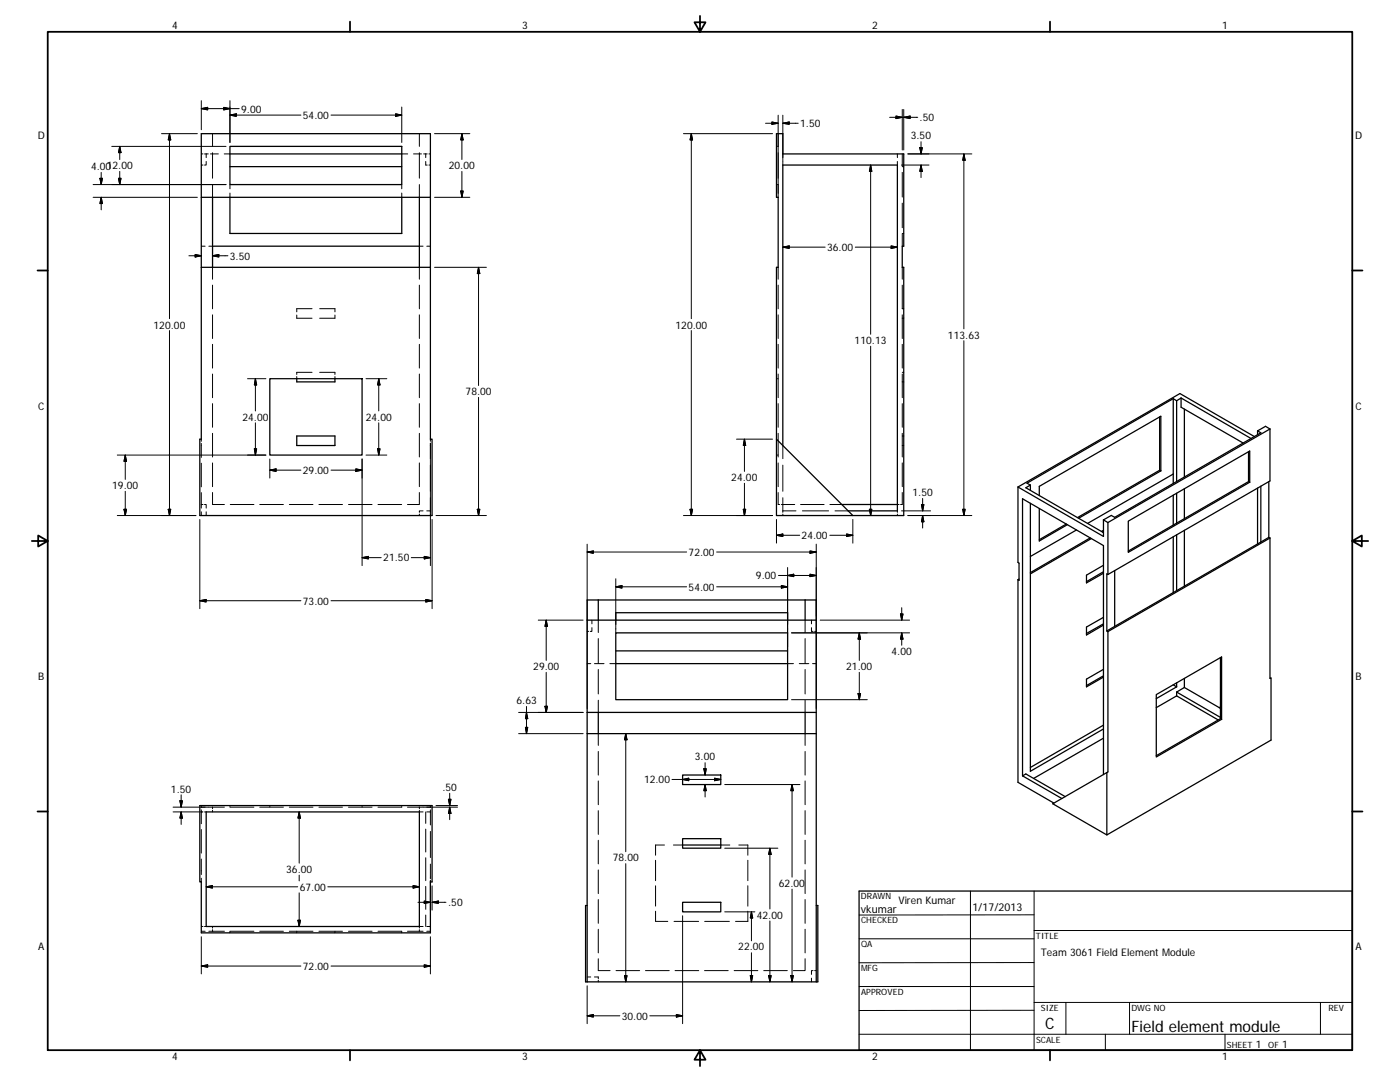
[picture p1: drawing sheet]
<svg xmlns="http://www.w3.org/2000/svg" width="279mm" height="216mm" viewBox="0 0 279 216" stroke-linecap="round" stroke-linejoin="round" font-family="sans-serif">
<g fill="none" stroke="#000" stroke-width=".2">
<path d="M18.6 39.4h20.8M18.6 36.8h26.5M19.9 35.6h.5l-.2 1.2zM20.2 34.4v2.4M20.2 39.4l.2 1.2h-.5zM20.2 39.4v2.5M22.3 29.2h22.8M23.6 35.6h.6l-.3 1.2zM23.9 29.2v2.6M23.9 34.2v2.6M23.9 29.2l.3 1.3h-.6zM32.2 26.7h7.2"/>
<path d="M33.8 26.7v36.9M33.8 26.7l.3 1.2h-.5zM40.2 30.7h.3M40.2 21.7h7.5M40.2 32.9h.3M40.2 21.7l1.2-.3v.5zM40.2 20.1v5.8M40.8 30.7h.8M41.1 30.7v.8M41.1 32.2v.7h-.3M42 30.7h1.6M42.4 26.7v2.5"/>
<path d="M42.4 30.5v5.1M42.4 36.8v2.6M44.7 21.4l1.2 .3-1.2 .2zM44.7 30.7h1.2M45.9 23l1.3-.3v.5zM45.9 23h14.1M45.9 20.1v8.3M45.9 36.8v.9M45.9 38.5v.9M66.1 23h14.1M79 22.7l1.2 .3-1.2 .2zM80.2 21.4v7"/>
<path d="M80.2 30.7h1.2M80.2 36.8v.9M80.2 38.5v.9M83.7 26.7v2.5M83.7 30.5v5.1M83.7 36.8v2.6M84.1 30.7h-1.6M84.5 30.7h.8M85 32.2v.7h.3M85 30.7v.8M85.6 30.7h.3M85.6 32.9h.3"/>
<path d="M86.7 26.7h7.1M86.7 39.4h7.1M91.9 38.1h.5l-.2 1.3zM92.2 34.2v5.2M92.2 26.7l.2 1.2h-.5zM92.2 26.7v5.1M136.4 26.7h17.8M138 26.7v36.9M138 26.7l.2 1.2h-.5zM152.8 24.6h2.5M154.1 24.3l1.2 .3-1.2 .2zM155 36.8h.1"/>
<path d="M155 29.2h.1M155.2 36.8h.1M155.2 29.2h.1M155.3 23v16.4M156.2 23v9.2M156.2 32.2v.7M156.2 24.6l1.3-.3v.5zM156.2 24.6h3.1M173.8 32.9v33.8M173.8 32.9l.2 1.3h-.5zM177.5 23.4h2.6M178.8 23.2l1.3 .2-1.3 .3z"/>
<path d="M179.1 30.7v.8M179.1 32.2v.7M179.9 32.9h5.5M180.1 21.8v8.1M180.1 30.7v2.5M180.1 34.4v4.9M180.1 33.3h.1M180.3 33.3h.1M180.4 21.8v8.1M180.4 23.4l1.2-.2v.5zM180.4 23.4h2.8M181.2 30.7h12.8"/>
<path d="M183.6 29.5h.5l-.3 1.2zM183.8 32.9v2.5M183.8 32.9l.3 1.3h-.5zM183.8 28.3v2.4M192.4 30.7l.2 1.3h-.5zM192.4 30.7v34.9M37.7 51h2.5M38.9 50.8l1.3 .2-1.3 .3zM40.2 49.1h.7M41.7 49.1h.7M42.4 53.3v2.4M42.4 56.9v4.7"/>
<path d="M42.4 51l1.3-.2v.5zM42.4 51h3.1M83.7 53.3v2.4M83.7 56.9v4.7M83.7 49.1h.7M85.2 49.1h.7M86.7 53.3h10.4M95.5 53.3v23.6M95.5 53.3l.3 1.3h-.5zM155.3 53.3v2.4M155.3 56.9v4.7M156.2 49.3l1.3-.2v.5z"/>
<path d="M156.2 49.3h8.5M170.7 49.3h8.4M177.8 49.1l1.3 .2-1.3 .3zM180.1 56.9v4.7h.1M180.1 40.5v4.9M180.1 46.7v2.4M180.1 53.3v2.4M180.1 46.6h.1M180.3 46.6h.1M33.8 66v36.9M42.4 62.8v4.7M42.4 68.7v4.7"/>
<path d="M42.4 74.6v4.8M49.4 75.6h3.7M51 75.6l.2 1.2h-.4zM51 75.6v6.4M59.2 62.9v.6h3.1M59.2 75.1v.5M62.3 61.6h-3.1v.6M62.3 74.3h-3.1v.4M63.8 61.6h3v.6M63.8 74.3h3v.4M66.8 62.9v.6h-3M66.8 75.1v.5"/>
<path d="M73 75.6h4.2M75.6 75.6v6.4M75.6 75.6l.2 1.2h-.4zM83.7 62.8v4.7M83.7 68.7v4.7M83.7 74.6v4.8M95.5 79.3v23.6M138 66v36.9M155 75.6h.1M155.2 75.6h.1M155.3 62.8v4.7M155.3 68.7v4.7"/>
<path d="M155.3 74.6v4.8M173.8 69.1v33.8M180.1 74.3h.1M180.1 63.5h.1M180.1 76.2h.1M180.1 62.8v4.7M180.1 68.7v4.7M180.1 74.6v4.8M180.3 74.3h.1M180.3 63.5h.1M180.3 61.6h.1M180.3 76.2h.1"/>
<path d="M192.4 68v34.9M23.4 90.8h29.7M25 90.8v4.9M25 98v4.9M25 90.8l.3 1.3h-.6zM40.2 87.6v.5M40.2 88.5v2.8M40.2 92.4v4.7M40.2 98.3v3.1M42.4 98.3v2.4h2.4M42.4 80.5v4.8M42.4 86.5v4.7"/>
<path d="M42.4 92.4v4.7M50.8 89.6h.4l-.2 1.2zM51 84.4v6.4M53.8 91.6v3.8M53.8 93.8l1.3-.2v.5zM53.8 93.8h6.2M66.1 93.8h6.2M71 93.6l1.3 .2-1.3 .3zM72.3 91.6v21.3M73 90.8h4.2M75.4 89.6h.4l-.2 1.2zM75.6 84.4v6.4"/>
<path d="M83.7 98.3v2.4h-2.4M83.7 80.5v4.8M83.7 86.5v4.7M83.7 92.4v4.7M85.9 87.6v.5M85.9 88.4v24.5M147 87.6h7.2M148.6 87.6l.2 1.3h-.5zM148.6 87.6v6.5M148.6 96.4v6.5M155 90.8h.1M155.2 90.8h.1"/>
<path d="M155.3 98.3v2.4h.3M155.3 80.5v4.8M155.3 86.5v4.7M155.3 92.4v4.7M156.2 88.9v2.6M156.2 92.8v5.2M156.2 99.3v2.9M180.1 98.3v2.4h-.4M180.1 88.9h.1M180.1 87h.1M180.1 80.5v4.8M180.1 86.5v4.7"/>
<path d="M180.1 92.4v4.7M180.3 88.9h.1M180.3 87h.1M184.1 99.5v2.4M24.7 101.6h.6l-.3 1.3zM33.6 101.6h.5l-.3 1.3zM39.1 102.9h-15.7M39.9 119.9h20.1M39.9 119.9l1.2-.3v.5zM39.9 103.7v17.8M40.2 100.7h.3M40.2 102.1v.8"/>
<path d="M40.8 100.7h.3v.7M41.1 102.1v.8M46 100.7h4.7M51.8 100.7h4.8M57.7 100.7h4.8M63.6 100.7h4.7M66.1 119.9h20.1M69.6 100.7h4.7M72.3 111.3l1.2-.3v.5zM72.3 111.3h3.8M75.4 100.7h4.8M82.1 111.3h3.8"/>
<path d="M83.7 102.6v.3M84.4 101.9h-.7v.3M84.7 111l1.2 .3-1.2 .2zM85 119.6l1.2 .3-1.2 .2zM85.2 101.9h.7M86.2 103.7v17.8M87 102.9h10.1M95.2 101.6h.6l-.3 1.3zM117.2 108.6v32.8M117.2 110.2l1.2-.3v.5zM117.2 110.2h19.8M122.9 115.5v10.8"/>
<path d="M122.9 117.1l1.2-.3v.5zM122.9 117.1h14.1M136.4 102.9h17.8M137.7 101.6h.5l-.2 1.3zM143 117.1h14.2M143 110.2h19.9M148.3 101.6h.5l-.2 1.3zM155 106.8l1.2-.2v.5zM155 106.8h4.6M155 103.7v4.7M155.4 114.8h7.5M155.9 100.7h2.7"/>
<path d="M155.9 116.8l1.3 .3-1.3 .2zM156.2 101.9h2.7M156.2 102.6v.3M157.2 113.2v15.9M157.2 114.8l1.2-.2v.5zM159.8 100.7h4.7M160.1 101.9h5.3M161.6 109.9l1.3 .3-1.3 .2zM161.6 114.6l1.3 .2-1.3 .3zM162.9 108.6v32.8M165.6 106.8h4.6M165.6 100.7h2.4"/>
<path d="M166.6 101.9h2.7M169 106.6l1.2 .2-1.2 .3zM170.2 103.7v4.7M173.5 101.6h.5l-.2 1.3zM179.1 100.7h.3M179.1 101.9v.3M179.1 102.6v.3M179.9 101.9h5.8M181.2 102.9h12.8M183.9 100.7h.5l-.3 1.2zM184.1 102.9l.3 1.2h-.5zM184.1 102.9v2.5"/>
<path d="M192.1 101.6h.5l-.2 1.3zM107.4 123.7h9M109 123.7v8.1M109 134.2v8M109 123.7l.3 1.3h-.5zM117.2 126h.3M117.2 132.4h.7M118.1 123.7v.8M118.1 125.2v.8h-.3M118.6 132.4h1.9M119.4 123.7v2.5M119.4 127.4v5"/>
<path d="M119.4 133.6v4.9M119.4 139.7v2.5M121.7 132.4h1.2M157.2 132.4h1.1M158 126.3h23.5M158 139.6h15.1M159.5 132.4h1.9M160.7 123.7v2.5M160.7 127.4v5M160.7 133.6v4.9M160.7 139.7v2.5M161.9 125.2v.8h.4"/>
<path d="M161.9 123.7v.8M162.2 132.4h.7M162.6 126h.3M163.7 123.7h17.8M171.2 138.4h.5l-.2 1.2zM171.5 126.3v5.5M171.5 134.2v5.4M171.5 126.3l.2 1.2h-.5zM179.7 122.5h.5l-.2 1.2zM180 121.3v2.4M180 126.3v2.5M180 126.3l.2 1.2h-.5z"/>
<path d="M35.9 159.8h.5l-.2 1.3zM36.2 158.6v2.5M89.5 159.5h.5l-.3 1.2zM89.7 158.3v2.4M103.5 142.2h12.9M103.5 146.4h12.9M104.9 145.1h.4l-.2 1.3zM105.1 141v5.4M105.1 142.2l.2 1.2h-.4zM108.8 140.9h.5l-.3 1.3zM119.4 146.4v2.3M119.4 149.9v4.8"/>
<path d="M119.4 155.8v4.8M124.9 146.4v23.5M124.9 146.4l.2 1.2h-.5zM134.1 155.5h9.7M136.2 155.5l1.3-.2v.5zM140.5 153.4h.4l-.2 1.2zM140.7 152.2v2.4M140.7 156.5v2.5M140.7 156.5l.2 1.3h-.4zM142.6 155.3l1.2 .2-1.2 .3zM144.6 156.5h15M158.1 156.5v18.5"/>
<path d="M158.1 156.5l.2 1.3h-.5zM160.7 146.4v2.3M160.7 149.9v4.8M160.7 155.8v4.8M34.5 161.1h10.3M34.5 162h6M36.2 162l.2 1.2h-.5zM36.2 162v2.5M40.2 160.7v.5M40.2 161.6v2.8M40.2 165.5v4.7M40.2 171.4v3.1"/>
<path d="M40.2 175.2v.8M40.8 162h.3M41.1 177l1.3-.3v.5zM41.1 177h18.3M42.4 161.1v.3M42.4 161.7v.3M45.9 160.7v.1M45.9 161v.1M46 161.1h4.7M51.8 161.1h4.8M53.8 160.7v.1M53.8 161v.1"/>
<path d="M57.7 161.1h4.8M59.7 162v10.2M59.7 174.6v1.2M59.7 178.2v6.7M59.7 162l.3 1.2h-.5zM63.6 161.1h4.7M65.4 177h18.3M69.6 161.1h4.7M72.3 160.7v.1M72.3 161v.1M80.2 160.7v.1M80.2 161v.1h-4.8"/>
<path d="M81.3 161.1h10M82.4 176.7l1.3 .3-1.3 .2zM83.7 161.1v.3M83.7 161.7v.3h.7M84.7 179.8l1.2 .2-1.2 .3zM85 162v2.3M85 165.4v4.6M85 171.2v4.5M85 176.9v4.5M85.2 162h.7M85.9 160.7v.5M85.9 161.6v3"/>
<path d="M85.9 165.9v5.2M85.9 172.4v2.9M85.9 175.7v5.9M86.2 176.8v4.8M87 160.7h4.3M89.7 161.1v2.5M89.7 161.1l.3 1.2h-.5zM119.4 161.8v4.7M119.4 167.7v4.7M119.4 173.6v4.7M119.4 179.5v4.7M124.9 172.3v23.6"/>
<path d="M130.8 171.7v4M130.8 176.7v4.1M132.6 168.6h-1.8v2M134.4 168.6h1.8M143.8 168.6h1.8M144.6 169.2h10.6M147.4 168.6h1.8v2M149.2 171.7v4M149.2 176.7v4.1M153.6 169.2v12.2M153.6 169.2l.3 1.3h-.5zM158.1 177.4v18.5"/>
<path d="M160.7 161.8v4.7M160.7 167.7v4.7M160.7 173.6v4.7M160.7 179.5v4.7M193.7 177.8v31.7M206.4 177.8v31.7M40.2 184.9h.3M40.2 192.8l1.2-.3v.5zM40.2 192.8h19.8M40.2 186.9v7.4M40.2 185.8h.7M40.8 184.9h.3"/>
<path d="M41.7 185.8h3.1M42.4 184.9v.3M42.4 185.5v.3M45.9 185.8v.1M45.9 186v.1M46 185.8h4.7M51.8 185.8h4.8M57.7 185.8h4.8M59.2 185.8v.1M59.2 186v.1M59.5 183.6h.5l-.3 1.3zM63.6 185.8h4.7"/>
<path d="M66.8 185.8v.1M66.8 186v.1M69.6 185.8h4.7M75.4 185.8h4.8v.1M80.2 186v.1M81.3 185.8h3.1M83.4 180h2.5M83.7 185.5v.3M84.4 184.9h-.7v.3M84.7 192.5l1.2 .3-1.2 .2zM85 182.6v2.3M85.2 184.9h.7"/>
<path d="M85.2 185.8h.7M85.9 192.8h-19.8M85.9 186.9v7.4M86.2 180l1.3-.2v.5zM86.2 180h2.8M117.2 194.9h.7M117.2 196.7v7.6M118.6 194.9h.8v.4M119.4 185.4v4.7M119.4 191.3v2.4h2.4M119.4 195.6v.3M122.9 193.7h4.8"/>
<path d="M124.6 194.7h.5l-.2 1.2zM128.8 193.7h4.8M130.8 181.8v2.1h2.5M134.5 183.9h4.9M134.7 193.7h4.7M136.2 182.7v21.6M140.6 193.7h4.7M140.6 183.9h5M144.6 181.9h6M146.5 193.7h4.7M149.2 181.8v2.1h-2.4M149.7 194.7h.5l-.2 1.2z"/>
<path d="M150 181.9v5.8M150 190.1v5.8M150 181.9l.2 1.3h-.5zM152.4 193.7h4.7M153.4 194.7h.5l-.3 1.2zM153.6 183.8v12.1M157.8 194.7h.5l-.2 1.2zM160.7 191.3v2.4h-2.4M160.7 185.4v4.7M161.9 195.2v.7M162.3 193.7h-.4v.7M162.6 193.7h.3"/>
<path d="M171.4 187.3h35M171.4 196.8h35M206.4 185.7h63.5M206.4 182.5l-35 .1M206.4 192.1h-35M117.2 202.7l1.2-.3v.5zM123.7 202.7h-6.5M129.7 202.7h6.5M135 202.4l1.2 .3-1.2 .2zM171.4 206.4h98.5M206.4 201.6h-35M206.4 200h63.5"/>
<path d="M212.7 200v6.4M220.6 206.4v3.1M225.4 200v6.4M244.5 206.4v3.1M263.5 200v6.4"/>
</g>
<g fill="none" stroke="#000" stroke-width=".25">
<path d="M40.2 26.7h45.7v60.9h.3v15.3h-46.3v-15.3h.3zM40.2 39.4h45.7M42.4 39.4v13.9M45.9 39.4v7.2h34.3v-7.2M45.9 33.3h34.3M45.9 30.7h34.3M45.9 29.2h34.3v7.6h-34.3zM83.7 39.4v13.9M155 26.7h1.2v4h24.2v18.4h-.3v4.2h.3v49.6h-25.4v-49.6h.3v-13.9h-.3zM40.2 53.3h45.7M42.4 49.1h41.3M53.8 75.6h18.5v15.2h-18.5z"/>
<path d="M66.8 75.6v.6h-7.6v-.6M234.1 79.5v17M234.1 79.5l-29.1 16.9 .6 .4M234.1 79.5l.7 .5M234.8 80v16.1M235.7 79.4l-.9 .6M235.7 79.4l14 8.1M235.7 79.4v1.9l12.4 7.1M59.2 87h7.6v1.9h-7.6zM155 87.6l15.2 15.3M156.2 88.9v-56h22.9v69h-9.8M203.2 97.2v15l.2 .2v3.4l-.2-.1"/>
<path d="M203.2 97.2l17 9.8v-3.3M205.6 96.8l-.9 .5 15.5 9M205.6 96.8v1M231.4 93.8l-16.3 9.5M231.4 83.2v10.6M231.4 93.8l.3 .2M231.7 94v-10.9l-24.3 13.9v1.9M231.7 94l-16.4 9.4M234.1 94.6l-17 9.8M234.1 98.8v6M234.8 98.4v6M236.4 81.6v13.6"/>
<path d="M236.4 97.5v6M249.2 96.1l-24 13.9M249.2 90.1v6M249.2 96.1l.2 .1M250.4 87.1l-14.9-8.6-32.3 18.7M251 86l.6 .4-29.1 16.8-.7-.4-1.6 .9M251 86v.8M251 97.4v11.1M251.6 97v11.2M253.2 96.1v11.1M253.4 85.6v10.4l-32.3 18.6M253.4 85.6l-32.3 18.7"/>
<path d="M253.4 85.6l-.8-.5-1.6 .9M119.4 119.7v4M160.7 119.7v4M168 100.7h11.1M203.2 115.7v40.4l7.1 4.2M203.4 115.5l-.2 .2M205.6 100.4v53.5l14.6-8.4M207.4 101.5v6.5l5.6-3.3M212.8 104.6l-5.4 3.1M214.8 105.7l-9.2 5.3M217.6 107.3l-12 7M217.8 107.5l-12.2 7"/>
<path d="M220.2 106.1l-.1 .1M220.2 112.8l-3.4 2v1.5l3.4-1.9M220.2 114.1l-3.4 2M220.2 105.8l-.4 .2M220.2 103.7l.9 .6M221.1 104.3v10.3M221.1 114.6l-.2-.1v11.4M222.5 113.8v11.2M225.2 104l24.2-14v6.2l-24.2 14zM234.1 107.1v11.2M234.8 106.7v11.2M236.4 105.8v11.2"/>
<path d="M251.6 108.2l-29.1 16.8M253.2 107.2l-1.6 1M253.2 107.2l.2 .2M253.4 107.4v28l.3-.2v12.5l-32.8 18.9M253.4 107.4l-32.3 18.6M117.2 123.7h45.7M122.9 126.3h34.3v13.3h-34.3zM122.9 129.9h34.3M122.9 132.4h34.3M157.2 123.7v-1.4h-34.3v1.4M220.2 123.2l-3.4 1.9v1.6l3.4-2M220.2 133.6l-3.4 1.9v1.6l3.4-2"/>
<path d="M220.2 134.9l-3.4 1.9M220.2 124.5l-3.4 1.9M220.9 125.9l.2 .1M221.1 126v28l-.2 .2M222.5 125l-1.6 .9M230.8 138.6l13-7.5v12.4l-13 7.5zM234.1 136.7l.7 .4M234.8 136.3v.8M234.8 137.1l-4 2.3M234.8 138.1v.8M234.8 138.9l-4 2.3M234.8 138.9l8.3 4.8"/>
<path d="M234.8 138.1l8.8 5.1M236.4 135.4v1.8M236.4 137.2l-1.6 .9M236.4 137.2l6.9 4M243.6 131.2v12.2M117.2 146.4h45.7M117.2 142.2h45.7M119.4 142.2v4.2M136.2 154.6h7.6v1.9h-7.6zM160.7 142.2v4.2M204.1 154.8l.6-.4 7.9 4.6M204.1 154.8l7.8 4.5"/>
<path d="M220.2 147.3l-13.9 8M220.2 144.7l-14.6 8.4M220.2 154.6v-45.7l-16.1-9.4v55.3M243.3 141.2l.3 .1M243.6 143.4l-12.8 7.4M243.6 141.1l-.3 .1M243.6 143.4l.2 .1M39.9 160.7h46.3v15.3h-.3v10.1h-45.7v-10.1h-.3zM41.1 162h42.6v22.9h-42.6zM136.2 168.6h7.6M136.2 167.3h7.6v1.9h-7.6zM171.4 177.8h98.5v31.7h-98.5z"/>
<path d="M210.1 160.4l10.8-6.2v12.4zM117.2 195.9v-76.2h45.7v76.2M117.2 180.7h-.3v15.2h46.3v-15.2h-.3M136.2 180h7.6v1.9h-7.6z"/>
</g>
<g fill="none" stroke="#000" stroke-width=".36">
<path d="M9.5 6.3h260.4v203.2h-260.4zM69.8 4.3v2M139.7 3.2v3.1l-1.1-1.9h2.2l-1.1 1.9M209.5 4.3v2M7.5 54h2M269.9 54h2M6.3 107.9h3.2l-1.9-1.1v2.3l1.9-1.2M269.9 107.9l1.9 1.2v-2.3l-1.9 1.1h3.1M7.5 161.9h2M269.9 161.9h2M69.8 209.5v2.1M139.7 209.5l1.1 2h-2.2l1.1-2v3.2"/>
<path d="M209.5 209.5v2.1"/>
</g>
<g fill="#000" stroke="#000" stroke-width=".2">
<path d="M19.9 35.6h.5l-.2 1.2zM23.6 35.6h.6l-.3 1.2zM23.9 29.2l.3 1.3h-.6zM33.8 26.7l.3 1.2h-.5zM40.2 21.7l1.2-.3v.5zM44.7 21.4l1.2 .3-1.2 .2zM45.9 23l1.3-.3v.5zM79 22.7l1.2 .3-1.2 .2zM91.9 38.1h.5l-.2 1.3zM92.2 26.7l.2 1.2h-.5zM138 26.7l.2 1.2h-.5zM154.1 24.3l1.2 .3-1.2 .2z"/>
<path d="M156.2 24.6l1.3-.3v.5zM173.8 32.9l.2 1.3h-.5zM178.8 23.2l1.3 .2-1.3 .3zM180.4 23.4l1.2-.2v.5zM183.6 29.5h.5l-.3 1.2zM183.8 32.9l.3 1.3h-.5zM192.4 30.7l.2 1.3h-.5zM20.2 39.4l.2 1.2h-.5zM38.9 50.8l1.3 .2-1.3 .3zM42.4 51l1.3-.2v.5zM95.5 53.3l.3 1.3h-.5zM156.2 49.3l1.3-.2v.5z"/>
<path d="M177.8 49.1l1.3 .2-1.3 .3zM51 75.6l.2 1.2h-.4zM75.6 75.6l.2 1.2h-.4zM25 90.8l.3 1.3h-.6zM50.8 89.6h.4l-.2 1.2zM53.8 93.8l1.3-.2v.5zM71 93.6l1.3 .2-1.3 .3zM75.4 89.6h.4l-.2 1.2zM148.6 87.6l.2 1.3h-.5zM24.7 101.6h.6l-.3 1.3zM33.6 101.6h.5l-.3 1.3zM39.9 119.9l1.2-.3v.5z"/>
<path d="M72.3 111.3l1.2-.3v.5zM84.7 111l1.2 .3-1.2 .2zM95.2 101.6h.6l-.3 1.3zM117.2 110.2l1.2-.3v.5zM122.9 117.1l1.2-.3v.5zM137.7 101.6h.5l-.2 1.3zM148.3 101.6h.5l-.2 1.3zM155.9 116.8l1.3 .3-1.3 .2zM155 106.8l1.2-.2v.5zM157.2 114.8l1.2-.2v.5zM161.6 109.9l1.3 .3-1.3 .2zM161.6 114.6l1.3 .2-1.3 .3z"/>
<path d="M169 106.6l1.2 .2-1.2 .3zM173.5 101.6h.5l-.2 1.3zM183.9 100.7h.5l-.3 1.2zM184.1 102.9l.3 1.2h-.5zM192.1 101.6h.5l-.2 1.3zM85 119.6l1.2 .3-1.2 .2zM109 123.7l.3 1.3h-.5zM171.2 138.4h.5l-.2 1.2zM171.5 126.3l.2 1.2h-.5zM179.7 122.5h.5l-.2 1.2zM180 126.3l.2 1.2h-.5zM35.9 159.8h.5l-.2 1.3z"/>
<path d="M89.5 159.5h.5l-.3 1.2zM104.9 145.1h.4l-.2 1.3zM105.1 142.2l.2 1.2h-.4zM108.8 140.9h.5l-.3 1.3zM124.9 146.4l.2 1.2h-.5zM136.2 155.5l1.3-.2v.5zM140.5 153.4h.4l-.2 1.2zM140.7 156.5l.2 1.3h-.4zM142.6 155.3l1.2 .2-1.2 .3zM158.1 156.5l.2 1.3h-.5zM36.2 162l.2 1.2h-.5zM41.1 177l1.3-.3v.5z"/>
<path d="M59.7 162l.3 1.2h-.5zM82.4 176.7l1.3 .3-1.3 .2zM86.2 180l1.3-.2v.5zM89.7 161.1l.3 1.2h-.5zM153.6 169.2l.3 1.3h-.5zM40.2 192.8l1.2-.3v.5zM59.5 183.6h.5l-.3 1.3zM84.7 192.5l1.2 .3-1.2 .2zM84.7 179.8l1.2 .2-1.2 .3zM124.6 194.7h.5l-.2 1.2zM149.7 194.7h.5l-.2 1.2zM150 181.9l.2 1.3h-.5z"/>
<path d="M153.4 194.7h.5l-.3 1.2zM157.8 194.7h.5l-.2 1.2zM117.2 202.7l1.2-.3v.5zM135 202.4l1.2 .3-1.2 .2z"/>
</g>
<g font-size="3.1">
<text x="208.6" y="205.3">C</text>
<text x="225.8" y="206">Field element module</text>
</g>
<g font-size="2.2">
<text x="171.8" y="182.1">vkumar</text>
<text x="194.1" y="181.8">1/17/2013</text>
</g>
<g font-size="2.1">
<text x="34.4" y="5.9">4</text>
<text x="104.2" y="5.9">3</text>
<text x="174" y="5.9">2</text>
<text x="243.9" y="5.9">1</text>
<text x="48.1" y="22.5">9.00</text>
<text x="60.5" y="23.7">54.00</text>
<text x="7.6" y="27.8">D</text>
<text x="159.7" y="25.4">1.50</text>
<text x="181.8" y="27.8">3.50</text>
<text x="183.5" y="24.2">.50</text>
<text x="270.4" y="27.8">D</text>
<text x="18.2" y="34">4.00</text>
<text x="21.3" y="33.8">12.00</text>
<text x="89.6" y="33.8">20.00</text>
<text x="45.9" y="51.8">3.50</text>
<text x="165.1" y="50.1">36.00</text>
<text x="30.6" y="65.6">120.00</text>
<text x="134.8" y="65.6">120.00</text>
<text x="170.6" y="68.7">110.13</text>
<text x="189.2" y="67.6">113.63</text>
<text x="7.6" y="81.7">C</text>
<text x="48.4" y="84">24.00</text>
<text x="73" y="84">24.00</text>
<text x="92.9" y="78.9">78.00</text>
<text x="270.5" y="81.7">C</text>
<text x="60.5" y="94.6">29.00</text>
<text x="22.4" y="97.6">19.00</text>
<text x="145.9" y="96">24.00</text>
<text x="182.1" y="99.1">1.50</text>
<text x="160" y="107.6">24.00</text>
<text x="76.5" y="112">21.50</text>
<text x="137.4" y="110.9">72.00</text>
<text x="137.4" y="117.8">54.00</text>
<text x="150.9" y="115.6">9.00</text>
<text x="60.5" y="120.6">73.00</text>
<text x="177.9" y="130.7">4.00</text>
<text x="7.6" y="135.7">B</text>
<text x="106.4" y="133.7">29.00</text>
<text x="168.9" y="133.7">21.00</text>
<text x="270.5" y="135.7">B</text>
<text x="103.1" y="140.5">6.63</text>
<text x="138.7" y="151.7">3.00</text>
<text x="34.1" y="158.2">1.50</text>
<text x="88.3" y="157.8">.50</text>
<text x="128.5" y="156.3">12.00</text>
<text x="122.3" y="171.9">78.00</text>
<text x="57.1" y="174.2">36.00</text>
<text x="59.8" y="177.7">67.00</text>
<text x="155.4" y="177">62.00</text>
<text x="89.4" y="180.8">.50</text>
<text x="151" y="183.3">42.00</text>
<text x="179.3" y="180.4">Viren Kumar</text>
<text x="7.6" y="189.7">A</text>
<text x="147.3" y="189.7">22.00</text>
<text x="207.7" y="190.8">Team 3061 Field Element Module</text>
<text x="270.5" y="189.7">A</text>
<text x="60.5" y="193.5">72.00</text>
<text x="124.1" y="203.4">30.00</text>
<text x="250.6" y="209.1">1</text>
<text x="255.9" y="209.1">1</text>
<text x="34.4" y="211.6">4</text>
<text x="104.2" y="211.6">3</text>
<text x="174" y="211.6">2</text>
<text x="243.9" y="211.6">1</text>
</g>
<g font-size="1.7">
<text x="171.8" y="179.5">DRAWN</text>
<text x="171.8" y="184.2">CHECKED</text>
<text x="171.8" y="189">QA</text>
<text x="206.7" y="187.3">TITLE</text>
<text x="171.8" y="193.8">MFG</text>
<text x="171.8" y="198.5">APPROVED</text>
<text x="207.8" y="201.7">SIZE</text>
<text x="225.8" y="201.7">DWG NO</text>
<text x="265.1" y="201.7">REV</text>
<text x="206.8" y="208">SCALE</text>
<text x="244.9" y="209.1">SHEET</text>
<text x="253.1" y="209.1">OF</text>
</g>
</svg>
